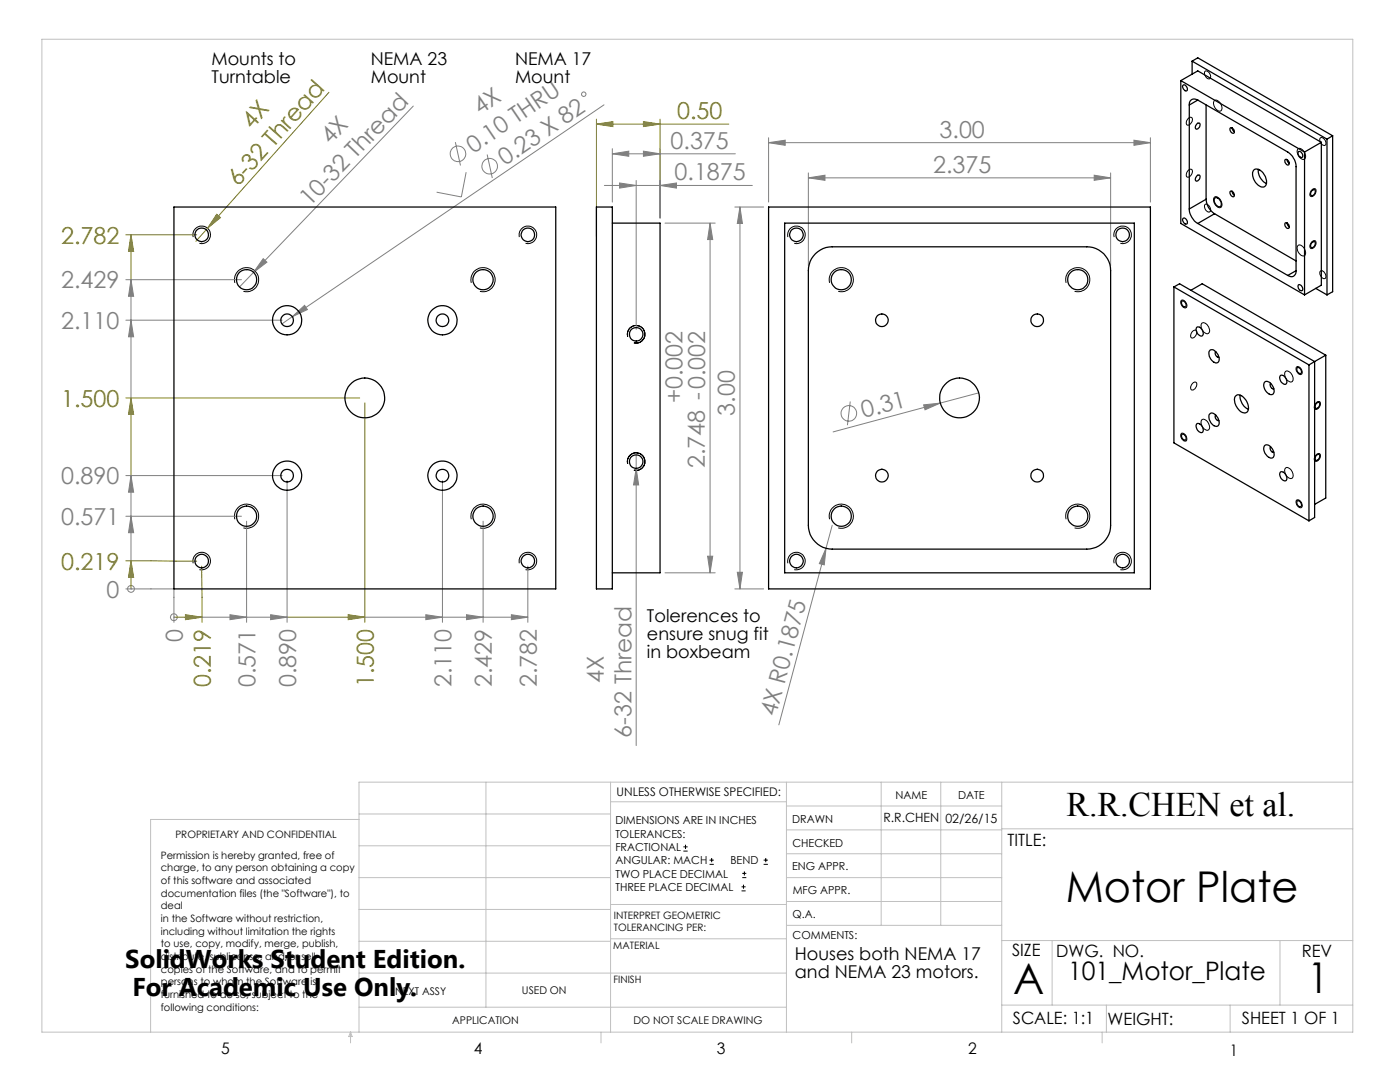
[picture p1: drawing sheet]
<svg xmlns="http://www.w3.org/2000/svg" width="279mm" height="216mm" viewBox="0 0 279 216" stroke-linecap="round" stroke-linejoin="round" font-family="sans-serif">
<g fill="none" stroke="#808080" stroke-width=".2">
<path d="M82.5 21.2l-34.7 36.1M90.9 28.4l1 4.6M93 34.4l-.9 4.9-5-1M97.2 30.8l1 4.7M120.5 20.9l-62.2 42.3M120.6 37h29.5M122.2 30.7l3.3-.5v1zM122.2 29.7v10.6M122.2 30.7h24.6M123.6 36.5l3.4 .5-3.4 .5zM127 36v29.7M128.4 30.2l3.3 .5-3.3 .5z"/>
<path d="M131.7 37l3.3-.5v1zM131.7 29.7v13.8M153.4 28.5l3.3-.5v1zM153.4 27.5v12.8M153.4 28.5h76.2M161.3 35.5l3.3-.5v1zM161.3 34.5v18.5M161.3 35.5h60.4M218.4 35l3.3 .5-3.3 .5zM221.7 34.5v18.5M226.3 28l3.3 .5-3.3 .5zM229.6 27.5v12.8"/>
<path d="M25.1 55.8h23.1M26.1 55.8l.6 3.3h-1.1zM26.1 55.8v23.6M52.5 51.6l.8 .7-2.7 2.1zM132.7 44.5h10M141.7 44.5l.5 3.3h-1zM141.7 44.5v69.8M146.6 41.3h5.8M147.7 41.3l.5 3.3h-1.1zM147.7 41.3v76.2M25.1 63.9h31.2M26.1 63.9l.6 3.3h-1.1z"/>
<path d="M58.3 63.2l2.5-2.3 .5 .9zM58.3 63.2l-2 1.4M195.3 78.4l-29 7.8M25.1 94.9h31.2M26.1 94.9l.6 3.3h-1.1zM26.1 94.9v17M57.3 95.9v28.3M88.3 95.9v28.3M127 93.5l.5 3.3h-1.1zM127 90.8v58M169.7 80.1l-.6 4.7M184.3 80.8l3.3-.4-3 1.4z"/>
<path d="M25.1 117.5h9.6v6.7M25.1 103h23.1M26.1 117.5h.1M26.1 103l.6 3.3h-1.1zM49.2 104v20.2M96.4 104v20.2M105.3 113v11.2M132.7 114.3h10M141.2 111h1l-.5 3.3zM146.6 117.5h5.8M147.1 114.2h1.1l-.5 3.3zM164.9 109.4l-.4 3.3-1-.2z"/>
<path d="M166.1 104.8l-10.7 39.8M34.7 123.2h.1M40.3 123.2h17M45.9 122.7l3.3 .5-3.3 .4zM54 122.7l3.3 .5-3.3 .4zM72.8 123.2h32.5M85 122.7l3.3 .5-3.3 .4zM93.1 122.7l3.3 .5-3.3 .4zM102.1 122.7l3.2 .5-3.2 .4z"/>
<circle cx="116.5" cy="18.8" r=".45"/>
<circle cx="91.4" cy="30.7" r="1.55"/>
<circle cx="97.7" cy="33.2" r="1.56"/>
<circle cx="169.4" cy="82.5" r="1.56"/>
<circle cx="26.1" cy="117.5" r=".67"/>
<circle cx="34.7" cy="123.2" r=".69"/>
</g>
<g fill="none" stroke="#000" stroke-width=".2">
<path d="M240.4 14.3a.75 .75 0 0 1 1.2 .7 .5 .5 0 0 1-.2 .7 .5 .5 0 0 1-.7-.3l-.3-.4zM237 23.7a.52 .52 0 0 1 .8-.3 .52 .52 0 0 1 .1 .8l-.3 .5a.48 .48 0 0 1-.6 .3 .48 .48 0 0 1-.2-.8zM237.1 34.1a.51 .51 0 0 1 .7-.3 .51 .51 0 0 1 .1 .8l-.3 .5a.49 .49 0 0 1-.7 .2 .49 .49 0 0 1-.1-.8zM242.4 20.1a1.32 1.32 0 0 1 1.5 1.3 .61 .61 0 0 1-.4 .8 .61 .61 0 0 1-.8-.4l-.5-1.1zM242.4 39.4a1.08 1.08 0 0 1 1.4 .9v.1a.64 .64 0 0 1-.2 1 .64 .64 0 0 1-.9-.3l-.3-.5-.2-.6zM259 29.8a1.1 1.1 0 0 1 1.5 1 .64 .64 0 0 1-.2 1 .64 .64 0 0 1-.9-.4l-.4-.6-.1-.5zM261.6 38.1l.2-.2a.48 .48 0 0 1 .7-.2 .48 .48 0 0 1 .1 .8l-.3 .4a.5 .5 0 0 1-.8 .3 .5 .5 0 0 1 0-.9zM263.5 27.6a.92 .92 0 0 1 .9 .2 .92 .92 0 0 1 .2 1 .49 .49 0 0 1-.5 .2 .49 .49 0 0 1-.4-.3l-.3-.7zM38.6 47.3a1.75 1.75 0 0 1 1.5-2.2 1.75 1.75 0 0 1 1.9 1.9 1.75 1.75 0 0 1-2.2 1.5M46.9 56.4a2.42 2.42 0 0 1 2.1-3 2.42 2.42 0 0 1 2.6 2.6 2.42 2.42 0 0 1-3 2.1M94.1 56.4a2.43 2.43 0 0 1 2-3 2.43 2.43 0 0 1 2.7 2.6 2.43 2.43 0 0 1-3 2.1M103.6 47.3a1.75 1.75 0 0 1 1.6-2.2 1.75 1.75 0 0 1 1.9 1.9 1.75 1.75 0 0 1-2.2 1.5"/>
<path d="M157.2 47.3a1.76 1.76 0 0 1 1.6-2.2 1.76 1.76 0 0 1 1.9 1.9 1.76 1.76 0 0 1-2.2 1.5M165.6 56.4a2.42 2.42 0 0 1 2.1-3 2.42 2.42 0 0 1 2.6 2.6 2.42 2.42 0 0 1-3 2.1M212.8 56.4a2.42 2.42 0 0 1 2.1-3 2.42 2.42 0 0 1 2.6 2.6 2.42 2.42 0 0 1-3 2.1M222.4 47.3a1.75 1.75 0 0 1 1.5-2.2 1.75 1.75 0 0 1 1.9 1.9 1.75 1.75 0 0 1-2.2 1.5M235.8 59.9a.95 .95 0 0 1 .9 .5 .95 .95 0 0 1-.1 1 1.04 1.04 0 0 1-.8-1.5zM240.5 40.9a.83 .83 0 0 1 1.1 .8 .48 .48 0 0 1-.3 .6 .48 .48 0 0 1-.6-.3l-.3-.7zM259 49.1a.86 .86 0 0 1 1.3 .5l.2 .5a.64 .64 0 0 1-.2 .9 .64 .64 0 0 1-.9-.3l-.4-.6-.1-.5zM261.8 48.2l.2-.1a.42 .42 0 0 1 .6 0 .42 .42 0 0 1 0 .5l-.3 .8a.49 .49 0 0 1-.8 .1 .49 .49 0 0 1 0-.7zM263.5 54.1a1.02 1.02 0 0 1 1 1.4 .8 .8 0 0 1-1.1-.9zM125.3 67.2a1.75 1.75 0 0 1 1.5-2.2 1.75 1.75 0 0 1 1.9 1.9 1.75 1.75 0 0 1-2.2 1.5M237.9 76.6a.49 .49 0 0 1 .8-.3 .49 .49 0 0 1 .1 .7l-.3 .5a.5 .5 0 0 1-.7 .3 .5 .5 0 0 1-.1-.8zM238 66.1a.48 .48 0 0 1 .7-.2 .48 .48 0 0 1 .1 .8l-.3 .4a.48 .48 0 0 1-.7 .3 .48 .48 0 0 1-.1-.7z"/>
<path d="M239.9 64.5a1.34 1.34 0 0 1 1.5 1.5v.2a.57 .57 0 0 1-.5 .4 .57 .57 0 0 1-.6-.3l-.6-.9v-.4zM256.5 74.1a1.34 1.34 0 0 1 1.6 1.5v.1a.56 .56 0 0 1-.5 .5 .56 .56 0 0 1-.6-.2l-.6-1v-.4zM258.8 73.2a.95 .95 0 0 1 .9 .5 .95 .95 0 0 1-.1 1 1.08 1.08 0 0 1-.8-1.5zM125.3 92.6a1.75 1.75 0 0 1 1.5-2.2 1.75 1.75 0 0 1 1.9 1.9 1.75 1.75 0 0 1-2.2 1.5M235.8 86.5a.96 .96 0 0 1 .9 .5 .96 .96 0 0 1-.1 1 1.05 1.05 0 0 1-.8-1.5zM239.9 83.7a1.35 1.35 0 0 1 1.5 1.6v.1a.59 .59 0 0 1-.5 .5 .59 .59 0 0 1-.6-.3l-.6-.9v-.4zM256.5 93.4a1.06 1.06 0 0 1 1.5 .9l.1 .3a.63 .63 0 0 1-.4 .9 .63 .63 0 0 1-.8-.4l-.5-.9zM258.8 99.8a.96 .96 0 0 1 .9 .5 .96 .96 0 0 1-.1 1 1.08 1.08 0 0 1-.8-1.5zM262.7 90.7a.49 .49 0 0 1 .8-.1 .49 .49 0 0 1-.1 .8l-.2 .3a.52 .52 0 0 1-.8 .3 .52 .52 0 0 1 0-.9zM262.7 80.3l.3-.1a.51 .51 0 0 1 .6 .2 .51 .51 0 0 1-.2 .7l-.2 .3a.5 .5 0 0 1-.8 .2 .5 .5 0 0 1 0-.8zM38.6 112.4a1.76 1.76 0 0 1 1.5-2.2 1.76 1.76 0 0 1 1.9 1.9 1.76 1.76 0 0 1-2.2 1.6M46.9 103.6a2.42 2.42 0 0 1 2.1-3 2.42 2.42 0 0 1 2.6 2.6 2.42 2.42 0 0 1-3 2.1"/>
<path d="M94.1 103.6a2.42 2.42 0 0 1 2.1-3 2.42 2.42 0 0 1 2.6 2.6 2.42 2.42 0 0 1-3 2.1M103.6 112.4a1.76 1.76 0 0 1 1.6-2.2 1.76 1.76 0 0 1 1.9 1.9 1.76 1.76 0 0 1-2.2 1.6M157.2 112.4a1.77 1.77 0 0 1 1.6-2.2 1.77 1.77 0 0 1 1.9 1.9 1.77 1.77 0 0 1-2.2 1.6M165.6 103.6a2.41 2.41 0 0 1 2.1-3 2.41 2.41 0 0 1 2.6 2.6 2.41 2.41 0 0 1-3 2.1M212.8 103.6a2.42 2.42 0 0 1 2.1-3 2.42 2.42 0 0 1 2.6 2.6 2.42 2.42 0 0 1-3 2.1M222.4 112.4a1.76 1.76 0 0 1 1.5-2.2 1.76 1.76 0 0 1 1.9 1.9 1.76 1.76 0 0 1-2.2 1.6M136.4 169.8h.8M136.4 169h.8M136.8 168.6v.8M141.6 172.5h.9M141.6 171.6h.9M142 171.2v.8"/>
<path d="M148 177.8h.8M148 177h.8M148.1 175.1h.8M148.1 174.3h.8M148.4 176.5v.8M148.6 173.9v.8M152.4 172.5h.8M152.4 171.6h.8M152.8 171.2v.8"/>
</g>
<g fill="none" stroke="#808000" stroke-width=".2">
<path d="M65.7 18.4l-26.6 29.8M119 24.8l3.3-.5v1zM119 23.8v23.4M119 24.8h26.5M128.4 24.3l3.3 .5-3.3 .5zM131.7 23.8v19.7M25.1 46.8h14.2M26.1 46.8l.6 3.4h-1.1zM26.1 46.8v9M43.3 42.8l.7 .6-2.6 2.1zM25.1 79.4h46.7M26.1 79.4l.6 3.3h-1.1z"/>
<path d="M26.1 79.4v15.5M72.8 80.4v43.8M25.1 111.9l14.2 .1M26.1 111.9l.6 3.3h-1.1zM26.1 111.9v5.6M40.3 113v11.2M34.7 123.2h5.6M37 122.7l3.3 .5-3.3 .4zM57.3 123.2h15.5M69.5 122.7l3.3 .5-3.3 .4z"/>
</g>
<g fill="none" stroke="#c0c0c0" stroke-width=".2">
<path d="M8.4 7.8h261.6v198.2h-261.6zM97 156.1v44.9M121.8 156.1v49.9M121.8 160h35.2M157 156.1v49.9M175.9 156.1v28.5M187.7 156.1v28.5M199.9 156.1v49.9M270 156.1h-198.4v49.9M71.6 175.1h50.2M71.6 168.8h50.2M71.6 162.4h50.2"/>
<path d="M71.6 163.5h-41.5v42.5M157 170.4h42.9M157 165.6h42.9M157 160.8h42.9M157 175.1h42.9M157 179.9h42.9M199.9 165.4h70.1M71.6 194.2h85.4M71.6 187.8h50.2M71.6 181.5h50.2M121.8 187.3h35.2M121.8 180.5h35.2"/>
<path d="M157 184.6h42.9M199.9 187.7h70.1M210 187.7v12.9M255.4 187.7v12.9M70 206v2.1M70 206l.3 .8h-.7zM71.6 201h85.4M119.9 206v2.1M170 206v2.1M199.9 200.6h70.1M220 206v2.1M220.8 200.6v5.4"/>
<path d="M245.5 200.6v5.4"/>
</g>
<g fill="#808000">
<path d="M26.1 111.9l.6 3.3h-1.1zM26.1 79.4l.6 3.3h-1.1zM26.1 46.8l.6 3.4h-1.1z"/>
<path d="M37 122.7l3.3 .5-3.3 .4zM69.5 122.7l3.3 .5-3.3 .4z"/>
</g>
<g fill="#808080">
<path d="M26.1 103l.6 3.3h-1.1zM26.1 94.9l.6 3.3h-1.1zM26.1 63.9l.6 3.3h-1.1zM26.1 55.8l.6 3.3h-1.1z"/>
<path d="M45.9 122.7l3.3 .5-3.3 .4zM54 122.7l3.3 .5-3.3 .4zM85 122.7l3.3 .5-3.3 .4zM93.1 122.7l3.3 .5-3.3 .4zM102.1 122.7l3.2 .5-3.2 .4z"/>
</g>
<g fill="#808000">
<path d="M43.3 42.8l.7 .6-2.6 2.1z"/>
<path d="M128.4 24.3l3.3 .5-3.3 .5zM119 24.8l3.3-.5v1z"/>
</g>
<g fill="#808080">
<path d="M184.3 80.8l3.3-.4-3 1.4z"/>
<path d="M58.3 63.2l2.5-2.3 .5 .9z"/>
<path d="M52.5 51.6l.8 .7-2.7 2.1z"/>
<path d="M164.9 109.4l-.4 3.3-1-.2z"/>
<path d="M127 93.5l.5 3.3h-1.1z"/>
<path d="M226.3 28l3.3 .5-3.3 .5zM153.4 28.5l3.3-.5v1z"/>
<path d="M122.2 30.7l3.3-.5v1zM128.4 30.2l3.3 .5-3.3 .5zM123.6 36.5l3.4 .5-3.4 .5zM131.7 37l3.3-.5v1zM161.3 35.5l3.3-.5v1zM218.4 35l3.3 .5-3.3 .5z"/>
<path d="M141.7 44.5l.5 3.3h-1zM141.2 111h1l-.5 3.3zM147.7 41.3l.5 3.3h-1.1zM147.1 114.2h1.1l-.5 3.3z"/>
</g>
<g fill="none" stroke="#000" stroke-width=".25">
<path d="M235.7 16.1v28.5l24.6 14.2M235.7 16.1l24.6 14.2M235.7 16.1l3.3-2 24.7 14.3M236 17.1a.69 .69 0 0 1 .8 .1 .69 .69 0 0 1 .2 .8 .57 .57 0 0 1-.7 0 .57 .57 0 0 1-.3-.5zM237.9 12.2l26.9 15.6M237.9 12.2v2.6M237.9 12.2l1.1-.7 27 15.6M239 20a1.04 1.04 0 0 0-1.2-.1 1.04 1.04 0 0 0-.5 1.1M239 20l18 10.3a3.8 3.8 0 0 1 1.7 3v20.7M239 20l-1.7 1M237.3 21v20.7M238.9 24.7a.39 .39 0 0 1 .6 0 .39 .39 0 0 1-.1 .6 .52 .52 0 0 1-.8 .3v-.5z"/>
<path d="M238.9 35.1a.39 .39 0 0 1 .6-.1 .39 .39 0 0 1-.1 .6 .52 .52 0 0 1-.8 .4v-.5zM240.7 39.8a3.6 3.6 0 0 0 1.7 2.9M240.7 21v18.8M240.7 39.8l-3.4 1.9M242.4 39.5a1.1 1.1 0 0 1 1.3 1.5 .68 .68 0 0 1-.7 .2 .68 .68 0 0 1-.5-.6l-.2-.5zM245.5 25.5a.66 .66 0 0 1 .7 .3 .66 .66 0 0 1 0 .8 .76 .76 0 0 1-.7-1.1zM245.5 38.2a.66 .66 0 0 1 .7 .3 .66 .66 0 0 1 0 .8 .8 .8 0 0 1-.7-1.1zM245.9 25.5l.1 .5 .3 .3M245.9 38.2l.1 .4 .3 .3M250.3 33.8a1.73 1.73 0 0 1 2.1 1.2 1.76 1.76 0 0 1-.1 2.3 2.21 2.21 0 0 1-2.3-2.2v-.7zM251.1 33.8a2.96 2.96 0 0 0 1.7 2.8M256.5 31.9a.63 .63 0 0 1 .7 .3 .63 .63 0 0 1-.2 .7 .86 .86 0 0 1-.5-1z"/>
<path d="M256.9 31.9l.1 .4 .3 .3M259.1 30.3a.75 .75 0 0 1 .7 .3 .75 .75 0 0 1 0 .8 .85 .85 0 0 1-.7-1.1zM260.3 30.3v28.5M261.8 38.1a.4 .4 0 0 1 .6-.2 .4 .4 0 0 1 0 .6 .52 .52 0 0 1-.8 .4zM263.7 28.4v28.5l-3.4 1.9M263.7 28.4l-3.4 1.9M264.8 27.8v31M266 27.1l-1.2 .7M266 27.1v31.1l-1.2 .6M34.7 41.3h76.2v76.2h-76.2zM119 41.3h3.2v76.2h-3.2zM122.2 44.5h9.5v69.8h-9.5"/>
<path d="M153.4 41.3h76.2v76.2h-76.2zM156.6 44.5h69.8v69.8h-69.8zM162.7 50.6l.5-.4a4.5 4.5 0 0 1 2.9-1h50.8a4.7 4.7 0 0 1 4.8 4.8v50.8a4.8 4.8 0 0 1-4.8 4.8h-50.8a4.8 4.8 0 0 1-4.8-4.8l.1-51.4a4.6 4.6 0 0 1 1.3-2.8zM234.3 57.3v31.1l26.9 15.5M234.3 57.3l26.9 15.5M234.3 57.3l1.1-.7 27 15.5M236.1 43.6a.73 .73 0 0 1 .7 .3 .73 .73 0 0 1 0 .8 .81 .81 0 0 1-.7-1.1zM237.3 41.7a3.6 3.6 0 0 0 1.7 2.9M237.7 57.9l2.2-1.3 24.7 14.3M239 44.6l18 10.4M242.4 42.7l16.3 9.4M242.4 42.7l-3.4 1.9"/>
<path d="M256.5 44.4a.69 .69 0 0 1 .7 .4 .69 .69 0 0 1-.1 .8 .75 .75 0 0 1-.6-1.2zM256.9 44.5l.1 .4 .3 .4M258.7 54a1 1 0 0 1-.5 1.1 1 1 0 0 1-1.2-.1M258.7 54l-1.7 1M259.2 56.8a.73 .73 0 0 1 .7 .4 .73 .73 0 0 1-.1 .8 .82 .82 0 0 1-.6-1.2zM261.8 48.4a.4 .4 0 0 1 .6-.1 .4 .4 0 0 1 0 .6 .52 .52 0 0 1-.8 .3zM262.6 57.5l2.2 1.3M235.8 60.2a.69 .69 0 0 1 .8 .1 .69 .69 0 0 1 .1 .8 .68 .68 0 0 1-.8-.1 .68 .68 0 0 1-.1-.8zM238.8 65.3a1.05 1.05 0 0 1 1.3 1.2 .51 .51 0 0 1-.4 .6 .51 .51 0 0 1-.6-.4 1.25 1.25 0 0 1-.3-1.4zM241.5 69.9a1.37 1.37 0 0 1 1.7 1.1 .85 .85 0 0 1 .1 .9 .85 .85 0 0 1-.7 .5 1.89 1.89 0 0 1-1.1-2.5zM242.6 70.2a.72 .72 0 0 0 .6 1.1M246.6 79a1.27 1.27 0 0 1 1.9 .7 2.21 2.21 0 0 1 .4 2.5 1.57 1.57 0 0 1-2.1-1 2.04 2.04 0 0 1-.2-2.2z"/>
<path d="M247.5 78.8a2.86 2.86 0 0 0 1.6 2.9M252.3 76.3a1.17 1.17 0 0 1 1.7 .8 .99 .99 0 0 1-.3 1.6 1.88 1.88 0 0 1-1.4-2.4zM253.6 76.5a.75 .75 0 0 0 .6 1.1M255.6 74.9a1.18 1.18 0 0 1 1 1.8 1.18 1.18 0 0 1-1-1.8zM258.9 73.4a.68 .68 0 0 1 .7 .3 .68 .68 0 0 1-.1 .8 .81 .81 0 0 1-.6-1.1zM261.2 72.8v31.1M262.4 72.1l-1.2 .7M262.4 72.1v31.2l-1.2 .6M264.6 70.9l-2.2 1.2M264.6 70.9v28.5l-2.2 1.2M235.9 86.7a.75 .75 0 0 1 .7 .3 .75 .75 0 0 1 0 .8 .85 .85 0 0 1-.7-1.1zM238.8 84.6a1.03 1.03 0 0 1 1.3 1.1 .52 .52 0 0 1-.3 .6 .52 .52 0 0 1-.7-.3 1.25 1.25 0 0 1-.3-1.4z"/>
<path d="M241.5 82.6a1.11 1.11 0 0 1 1.5 .7 1.21 1.21 0 0 1-.1 1.8 1.8 1.8 0 0 1-1.4-2.5zM242.6 82.8a.72 .72 0 0 0 .6 1.1M252.3 89a1.04 1.04 0 0 1 1.6 .6 1.25 1.25 0 0 1 0 1.8 1.88 1.88 0 0 1-1.6-2.4zM253.6 89.1a.76 .76 0 0 0 .6 1.1M255.5 94.2a1.03 1.03 0 0 1 1.3 1.1 .52 .52 0 0 1-.3 .7 .52 .52 0 0 1-.7-.4 1.25 1.25 0 0 1-.3-1.4zM258.9 100a.73 .73 0 0 1 .7 .3 .73 .73 0 0 1 0 .8 .81 .81 0 0 1-.7-1.1zM262.7 80.5a.41 .41 0 0 1 .6-.2 .41 .41 0 0 1 0 .7 .47 .47 0 0 1-.3 .5 .47 .47 0 0 1-.6-.3zM262.7 90.9a.41 .41 0 0 1 .6-.2 .41 .41 0 0 1 0 .7 .47 .47 0 0 1-.3 .5 .47 .47 0 0 1-.6-.3z"/>
<circle cx="40.2" cy="46.9" r="1.37"/>
<circle cx="49.2" cy="55.8" r="2.02"/>
<circle cx="96.4" cy="55.8" r="2.01"/>
<circle cx="105.3" cy="46.9" r="1.36"/>
<circle cx="159" cy="46.9" r="1.36"/>
<circle cx="167.9" cy="55.8" r="2.02"/>
<circle cx="215.1" cy="55.8" r="2.02"/>
<circle cx="224" cy="46.9" r="1.36"/>
<circle cx="57.3" cy="63.9" r="2.91"/>
<circle cx="57.3" cy="63.9" r="1.26"/>
<circle cx="72.8" cy="79.4" r="4"/>
<circle cx="88.3" cy="63.9" r="1.26"/>
<circle cx="88.3" cy="63.9" r="2.92"/>
<circle cx="127" cy="66.7" r="1.36"/>
<circle cx="176" cy="63.9" r="1.26"/>
<circle cx="191.5" cy="79.4" r="4"/>
<circle cx="207" cy="63.9" r="1.26"/>
<circle cx="57.3" cy="94.9" r="1.27"/>
<circle cx="57.3" cy="94.9" r="2.91"/>
<circle cx="88.3" cy="94.9" r="1.27"/>
<circle cx="88.3" cy="94.9" r="2.92"/>
<circle cx="127" cy="92.1" r="1.36"/>
<circle cx="176" cy="94.9" r="1.27"/>
<circle cx="207" cy="94.9" r="1.27"/>
<circle cx="40.2" cy="112" r="1.36"/>
<circle cx="49.2" cy="103" r="2.04"/>
<circle cx="96.4" cy="103" r="2.02"/>
<circle cx="105.4" cy="112" r="1.35"/>
<circle cx="158.9" cy="112" r="1.35"/>
<circle cx="167.9" cy="103" r="2.04"/>
<circle cx="215.1" cy="103" r="2.04"/>
<circle cx="224" cy="112" r="1.35"/>
</g>
<g font-size="8.5">
<text x="212.7" y="179.9">Motor Plate</text>
<text x="202.2" y="198.3">A</text>
<text x="260.9" y="198.1">1</text>
</g>
<text font-size="6.9" x="212.8" y="162.9">R.R.CHEN et al.</text>
<g font-size="5.1">
<text x="25" y="193.2">SolidWorks Student Edition.</text>
<text x="213.2" y="195.6">101_Motor_Plate</text>
<text x="26.4" y="198.8">For Academic Use Only.</text>
</g>
<g font-size="4.7" fill="#808080">
<text x="95.8" y="23" transform="rotate(-34 95.8 23)">4X</text>
<text x="65.9" y="29" transform="rotate(-46 65.9 29)">4X</text>
<text x="133.8" y="29.6">0.375</text>
<text x="187.5" y="27.5">3.00</text>
<text x="94.5" y="30.6" transform="rotate(-34 94.5 30.6)">0.10 THRU</text>
<text x="100.8" y="33.1" transform="rotate(-34 100.8 33.1)">0.23 X 82</text>
<text x="134.6" y="36">0.1875</text>
<text x="186.2" y="34.5">2.375</text>
<text x="61.8" y="41.3" transform="rotate(-46 61.8 41.3)">10-32 Thread</text>
<text x="12.2" y="57.6">2.429</text>
<text x="12.2" y="65.7">2.110</text>
<text x="136.2" y="80.5" transform="rotate(-90 136.2 80.5)">+0.002</text>
<text x="146.7" y="82.9" transform="rotate(-90 146.7 82.9)">3.00</text>
<text x="172.3" y="83.5" transform="rotate(-15 172.3 83.5)">0.31</text>
<text x="140.7" y="93.4" transform="rotate(-90 140.7 93.4)">2.748 -0.002</text>
<text x="12.2" y="96.7">0.890</text>
<text x="12.2" y="104.7">0.571</text>
<text x="21.3" y="119.3">0</text>
<text x="36.5" y="128" transform="rotate(-90 36.5 128)">0</text>
<text x="51" y="137.1" transform="rotate(-90 51 137.1)">0.571</text>
<text x="59.1" y="137.1" transform="rotate(-90 59.1 137.1)">0.890</text>
<text x="90.1" y="137.1" transform="rotate(-90 90.1 137.1)">2.110</text>
<text x="98.2" y="137.1" transform="rotate(-90 98.2 137.1)">2.429</text>
<text x="107.1" y="137.1" transform="rotate(-90 107.1 137.1)">2.782</text>
<text x="120.5" y="136.4" transform="rotate(-90 120.5 136.4)">4X</text>
<text x="154.8" y="143.1" transform="rotate(-75 154.8 143.1)">4X R0.1875</text>
<text x="126" y="147.2" transform="rotate(-90 126 147.2)">6-32 Thread</text>
</g>
<g font-size="4.7" fill="#808000">
<text x="135.1" y="23.7">0.50</text>
<text x="50.3" y="25.9" transform="rotate(-48 50.3 25.9)">4X</text>
<text x="47.5" y="37.4" transform="rotate(-48 47.5 37.4)">6-32 Thread</text>
<text x="12.2" y="48.6">2.782</text>
<text x="12.2" y="81.2">1.500</text>
<text x="12.2" y="113.6">0.219</text>
<text x="42.1" y="137.1" transform="rotate(-90 42.1 137.1)">0.219</text>
<text x="74.6" y="137.1" transform="rotate(-90 74.6 137.1)">1.500</text>
</g>
<g font-size="3.5">
<text x="42.2" y="13">Mounts to</text>
<text x="42.2" y="16.5">Turntable</text>
<text x="74" y="13">NEMA 23</text>
<text x="74" y="16.5">Mount</text>
<text x="102.8" y="13">NEMA 17</text>
<text x="102.8" y="16.5">Mount</text>
<text x="129.1" y="124.2">Tolerences to</text>
<text x="129.1" y="127.7">ensure snug fit</text>
<text x="129.1" y="131.2">in boxbeam</text>
<text x="158.6" y="191.6">Houses both NEMA 17</text>
<text x="158.6" y="195.1">and NEMA 23 motors.</text>
</g>
<g font-size="3.4">
<text x="201.1" y="168.8">TITLE:</text>
<text x="202" y="190.8">SIZE</text>
<text x="210.8" y="190.9">DWG. NO.</text>
<text x="259.8" y="191">REV</text>
<text x="202.1" y="204.4">SCALE: 1:1</text>
<text x="221" y="204.5">WEIGHT:</text>
<text x="247.8" y="204.4">SHEET 1 OF 1</text>
</g>
<g font-size="3.2">
<text x="44.2" y="210.4">5</text>
<text x="94.6" y="210.3">4</text>
<text x="143.1" y="210.4">3</text>
<text x="193.2" y="210.3">2</text>
<text x="245.4" y="210.6">1</text>
</g>
<g font-size="2.5">
<text x="176.3" y="164.1">R.R.CHEN</text>
<text x="188.7" y="164.2">02/26/15</text>
</g>
<text font-size="2.4" x="123.1" y="158.9">UNLESS OTHERWISE SPECIFIED:</text>
<g font-size="2.2">
<text x="178.7" y="159.4">NAME</text>
<text x="191.2" y="159.4">DATE</text>
<text x="122.8" y="164.5">DIMENSIONS ARE IN INCHES</text>
<text x="122.8" y="167.1">TOLERANCES:</text>
<text x="158.1" y="164.2">DRAWN</text>
<text x="122.8" y="169.8">FRACTIONAL</text>
<text x="122.8" y="172.5">ANGULAR: MACH</text>
<text x="145.8" y="172.5">BEND</text>
<text x="158.1" y="173.7">ENG APPR.</text>
<text x="158.2" y="169.1">CHECKED</text>
<text x="122.8" y="175.1">TWO PLACE DECIMAL</text>
<text x="122.8" y="177.8">THREE PLACE DECIMAL</text>
<text x="158.2" y="178.4">MFG APPR.</text>
<text x="158.2" y="183.2">Q.A.</text>
<text x="158.2" y="187.4">COMMENTS:</text>
</g>
<g font-size="2.1">
<text x="78.8" y="198.5">NEXT ASSY</text>
<text x="104.2" y="198.4">USED ON</text>
<text x="90.2" y="204.3">APPLICATION</text>
<text x="126.4" y="204.3">DO NOT SCALE DRAWING</text>
</g>
<g font-size="2">
<text x="35" y="167.1">PROPRIETARY AND CONFIDENTIAL</text>
<text x="32.1" y="171.4">Permission is hereby granted, free of</text>
<text x="32.1" y="173.9">charge, to any person obtaining a copy</text>
<text x="32.1" y="176.4">of this software and associated</text>
<text x="32.1" y="178.9">documentation files (the &quot;Software&quot;), to</text>
<text x="32.1" y="181.5">deal</text>
<text x="32.1" y="184">in the Software without restriction,</text>
<text x="122.5" y="183.3">INTERPRET GEOMETRIC</text>
<text x="122.5" y="185.9">TOLERANCING PER:</text>
<text x="32.1" y="186.5">including without limitation the rights</text>
<text x="32.1" y="189">to use, copy, modify, merge, publish,</text>
<text x="32.1" y="191.6">distribute, sublicense, and/or sell</text>
<text x="122.4" y="189.4">MATERIAL</text>
<text x="32.1" y="194.1">copies of the Software, and to permit</text>
<text x="32.1" y="196.6">persons to whom the Software is</text>
<text x="122.4" y="196.2">FINISH</text>
<text x="32.1" y="199.1">furnished to do so, subject to the</text>
<text x="32.1" y="201.7">following conditions:</text>
</g>
</svg>
